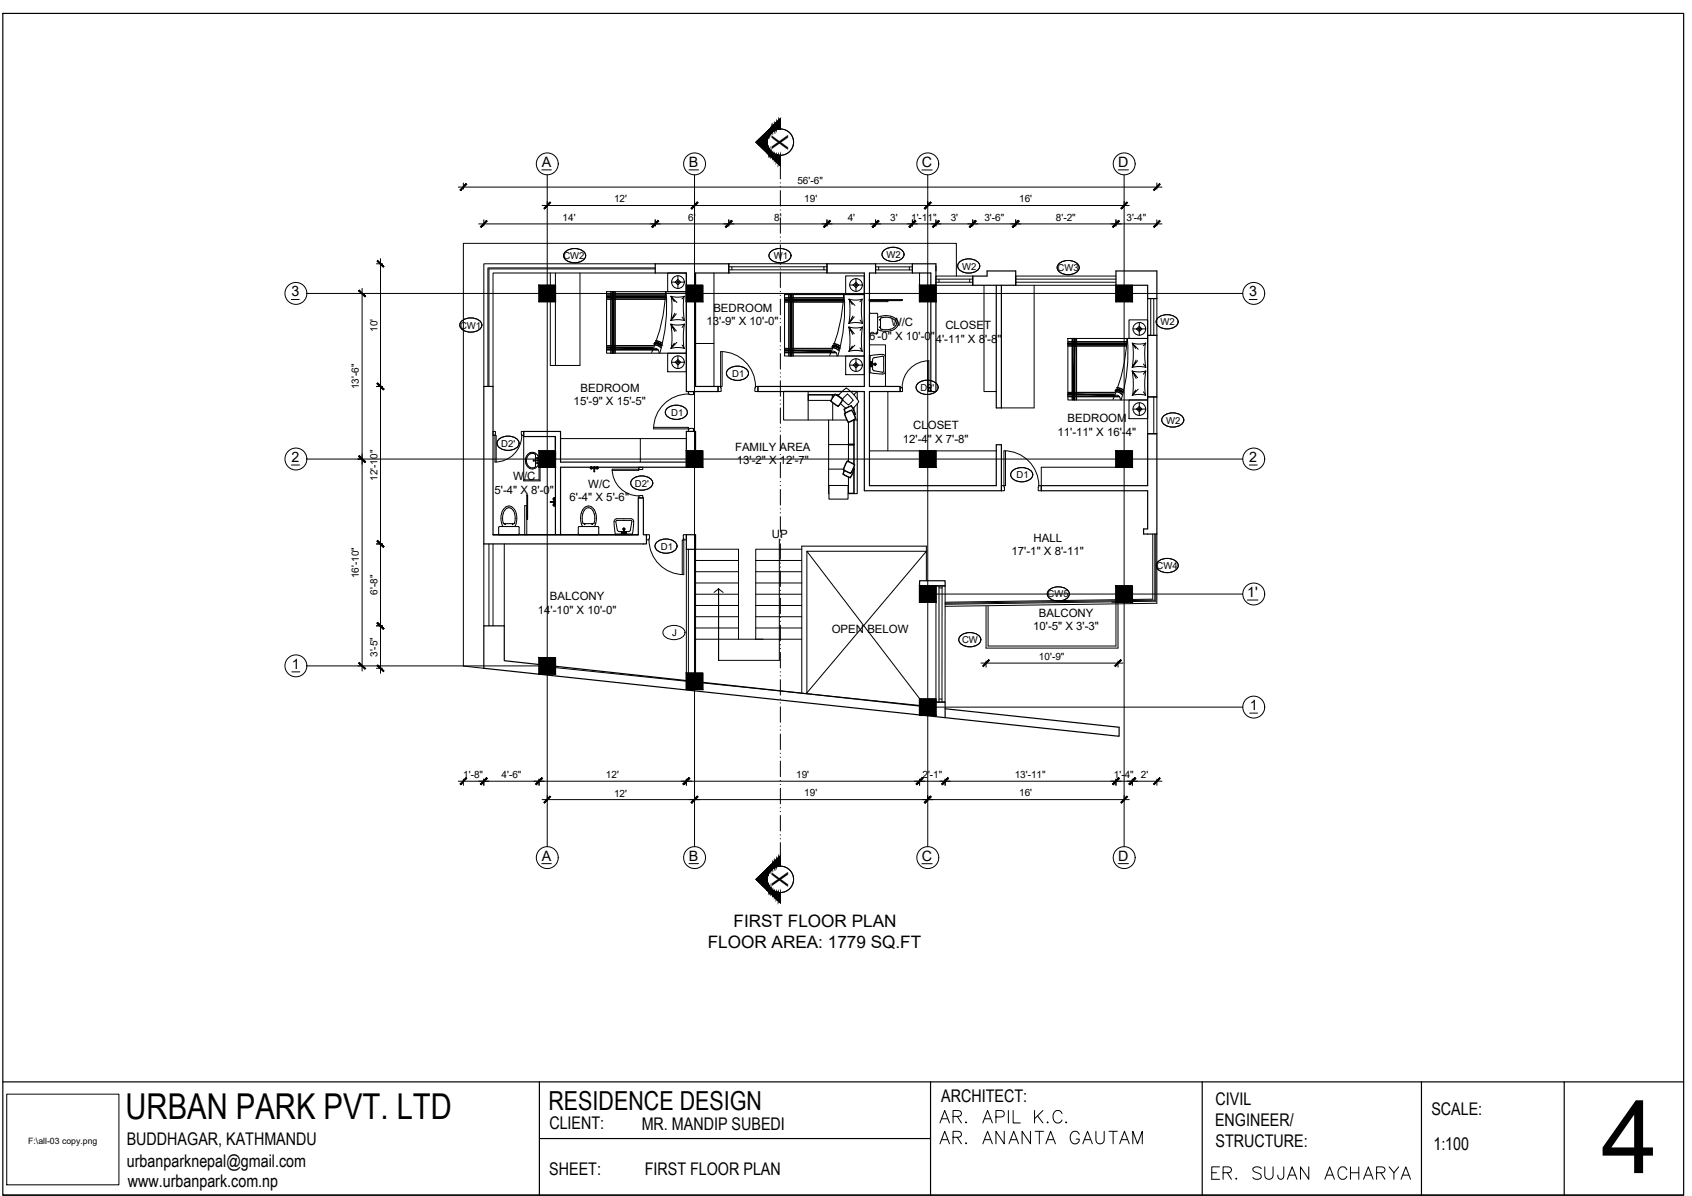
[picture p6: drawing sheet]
<svg xmlns="http://www.w3.org/2000/svg" width="420mm" height="297mm" viewBox="0 0 420 297" stroke-linecap="round" stroke-linejoin="round" font-family="sans-serif">
<!-- layer: mm_Wall -->
<g fill="none" stroke="#000" stroke-width=".3">
<path d="M172.7 70.9v-3.1h8.3v-2.3h-18.3v2.3h7.7v29.4h7.9v-1.2h-5.6v-21.1M205.4 65.5h12v2.3h-1.5v28.2h7.6v1.2h-7.6v23.4h31.5v-10.1h1.3v11.4h-34.1v-24.7h-26.4v-1.2h26.4v-28.2h-9.2zM226.6 65.5h5.8v31.7h-1.3v-29.4h-4.5zM231.1 70.9h1.3M241.6 68.6h3.5v-1.3h7.1v3.6h-10.6zM247.4 70.9v30.4h1.3v-30.4M277.1 70.9v-3.6h10.2v6.9h-2.3v-3.3h-3.8M285 83.3h2.3v15.3h-2.3zM137.9 114v-5.6v24.4M137.9 108.4h-7.9v-1.2h9.2v7.6h31.2M170.4 116h-31.2v16.8M170.4 112v-4.8h2.3v4.8"/>
<path d="M122.4 132.8h36.1h-36.1M122.4 132.8v-36.8h-2.3v39.1h40.4v-2.3h-.7v-9.1h-1.3v9.1M170.4 132.8h2.3v3.6h-2.3zM258.6 120.6h26.4v-12.9h2.3v24.9h-3.3v-1.2h1v-9.5h-26.4zM228.3 144.2h6.4v1.3h-6.4zM229.9 174.1v1.4M232.4 175.8l-107.2-11.7v-8.7h-5.1v10.6l157.8 16.9v-2.3l-43.2-4.6M232.4 174.4h2.3v3.8"/>
</g>
<!-- layer: interior -->
<g fill="none" stroke="#000" stroke-width=".25">
<path d="M172.7 136.4h10.7v22.4M172.7 139.2h10.7M187.7 139.2h11.4M199.1 136.4h-11.4v22.4M172.7 142h10.7M172.7 144.8h10.7M172.7 147.6h10.7M172.7 150.4h10.7M172.7 153.2h10.7M172.7 156h10.7M172.7 158.8h26.4M187.7 142h11.4"/>
<path d="M187.7 144.8h11.4M187.7 147.6h11.4M187.7 150.4h11.4M187.7 153.2h11.4M187.7 156h11.4"/>
</g>
<!-- layer: THIETBI -->
<g fill="none" stroke="#000" stroke-width=".25">
<path d="M215.9 78.1v4.7l1.8 .1M217.7 77.8h-1.5l-.3 .3M217.7 77.8l.3 .3M217.9 78.1v4.5M217.9 78.9a3.9 3.9 0 0 1 5 1 1.98 1.98 0 0 1-1.7 2.3M218.4 79.4l.3 .1zM218.7 79v2.7l1.3 .2 1.1-.1M218.9 78.9l-.2 .1M218.9 78.9l1.1-.1 1.1 .1M221.1 78.9a1.39 1.39 0 0 1 1.2 2.2l-1.2 .7M200.7 98h6.6M200.7 97.2v7.1"/>
<path d="M200.7 98.1h6.1v.6M200.7 99.4h5.6M200.8 98.1v1.3M206.4 99.5l1-1.5 1.1 .7 .7 .6-1.1 1.5M206.4 99.5v.1M206.4 99.6l1.7 1.2M206.7 98.1v.7M206.8 98v.7M206.9 98.5h.1M207.6 98h.8M209.1 97.2h-14.5v7.1h15.6M209.2 99.1l1.2-1.2 1.4 1.5-1.1 1.1-1.2-.9a4.7 4.7 0 0 0-2.1-1.7l-1.2 1.7 2 1.3"/>
<path d="M209.3 99.3l-1.1 1.6M210.1 96.4a7.9 7.9 0 0 1 3.1 3.4M210.1 96.4l-2 1.9M211.2 97.2h1.7v2M212 98l.1 .1M212.9 97.2l-.8 .8M213.2 99.8l-1.4 1.6M215.9 88.4l.6-.2a5.2 5.2 0 0 1 3.2 0l.2 .5v3.5l-.2 .5a7.2 7.2 0 0 1-3.8-.2zM216.1 88.4v4.2M216.3 90.2v.5M216.3 90.2v.1M216.3 90.6v.1"/>
<path d="M216.4 90.2l.7 .3-.6 .1M216.5 90.6l-.1 .1M216.5 90.3v-.4h-.3v1.2h.3v-.5M216.7 90.3v-1l.2-.4 2.5-.4v3.8l-.2 .2-2.3-.5-.2-.4v-1M217 90.5h.6M217.3 90.1v.7M217.9 81.8l.9 .4M218 82.6l-.3 .3M218.4 81.2l.3 .1zM218.8 82.1l1.2 .2 1.2-.2M133 115.9a1.51 1.51 0 0 1-1.8-.1 1.51 1.51 0 0 1-.5-1.6 1.42 1.42 0 0 1 .8-1.4 1.42 1.42 0 0 1 1.5 .1v3M133.4 112.9a2.37 2.37 0 0 1 0 3"/>
<path d="M133.4 112.9a1.69 1.69 0 0 0-2-.3 1.69 1.69 0 0 0-.9 1.8 1.69 1.69 0 0 0 .9 1.8 1.69 1.69 0 0 0 2-.3M146.7 116.3l.1 .1M146.7 116.2h.1M146.8 116l-.1 .1M146.8 116v.1M146.8 116.3v.1M146.9 116.1h.1M146.9 116.3v.1M146.9 116.2h.1M147 116.3l-.1 .1M147.5 116.4v.7M147.5 116.5a.31 .31 0 0 1-.2-.5 .31 .31 0 0 1 .5 0 .31 .31 0 0 1-.1 .5"/>
<path d="M147.5 116.4v-.4h.2v1.1M147.5 117.1h.2M148.1 116.3l.1 .1M148.1 116.2h.1M148.3 116.1l-.1 .1M148.3 116.3v.1M148.3 116v.1M148.4 116l.1 .1M148.4 116.2h.1M148.5 116.3l-.1 .1M205.8 104.3v18.3M205.8 116.5h3.6"/>
<path d="M206.8 100.1v4.2M208.7 100.2l1.3 1.2M209.4 117.7l1.6 .9M209.7 102.7l1.8-.9 1 2.2-1.9 .9zM209.7 116.9l-.3 .8M209.8 102.8l.9 2M210.4 114.5l-.1 .1M210.4 114.5l1.8 1-1 2.1-1.8-.9 .9-2.1M210.7 118.5v4.1h1.3M210.7 110.5h1.3M210.7 110.3h1.3M211.2 117.4l-.9-.3-.8-.5 .9-2 1.7 .9-.8 1.9"/>
<path d="M211.4 102l.5 .7 .5 1.2M211.4 101.9l-1.6 .9M211.4 100.8a2.83 2.83 0 0 1 .9 2.2l-.1 .1M211.4 100.9l-1.7 .7 .3 .9M211.4 100.9l.8 1.6 .1 .4-.1 .1M211.4 100.7l-1.8 .9 .3 1M211.9 104.4h.1M211.9 116.5l.1 .1-.2 .8-.7 1.2M212 116.4a3.1 3.1 0 0 1-.9 2.3l-1.8-.9 .3-1M212 104.3h.1M212 110.4h-1.3v4.2M212 110.4v4.9"/>
<path d="M212 104.3h.9M212.1 104.3v11M212.1 101.2v.7M212.1 104.3l-.1 6.1h-1.3v-5.5M212.1 116v.5M212.1 116.9v5.7M212.1 110.4h-6.3v.2M212.4 103.9l-1.7 .9M212.9 104.3v18.3h-2.3M212.9 100.3v4M123.8 131l.2 1.8h4.7M124.1 130.8h4.6"/>
<path d="M124.1 130.8l-.3 .2M124.9 130.8a3.8 3.8 0 0 1 1-5 2.26 2.26 0 0 1 2.4 2.6l-.1 1.2-.4 1.2M124.9 127.6l-.1 1.1 .2 1.4h2.7M125.3 126.8l-.4 .8M125.4 130.1l.1 .2zM126.9 126.2a1.1 1.1 0 0 0-1.6 .6M126.9 126.2l.5 .6 .4 .8M127.2 130.1l.1 .2zM127.8 127.6l.1 1.1-.1 1.1M127.8 129.8l-.1 .3M128.7 130.8l.2 .2M128.9 131v1.6"/>
<path d="M128.9 132.5l-.2 .3M136.6 124.6l1.1-.1 .1 .2-.1 .2-1-.1zM137.3 124.6a.31 .31 0 0 1 .5-.2 .31 .31 0 0 1 0 .5 .31 .31 0 0 1-.5-.1M137.5 123.9h.1M137.5 125.4h.1M137.5 124h.1M137.5 125.4l.1 .1M137.6 125.2l-.2 .2M137.6 123.7l-.2 .2M137.6 123.8v.1M137.6 125.3h.1M137.6 124v.1"/>
<path d="M137.6 125.5v.1M137.7 123.7l.1 .2M137.7 125.2l.1 .2M137.7 123.9h.1M137.7 124h.1M137.7 125.4h.1M137.8 124l-.1 .1M137.8 125.5l-.1 .1M143.6 131v1.5l.3 .3h4.7l.1-1.8M143.8 130.8h4.6M143.9 130.8l-.3 .2M144.7 127.6a1.39 1.39 0 0 1 2.2-1.2l.7 1.2"/>
<path d="M144.7 127.6l-.1 1.1 .2 1.4h2.7M144.7 126.6l-.4 .9-.1 1.2 .1 1.2 .4 .9M145.1 130.1l.1 .2zM145.4 125.9l-.7 .7M145.4 125.9l.7-.2 .8 .2M146.8 125.9l.7 .7M147 130.1l.1 .2zM147.5 126.6l.4 .9 .2 1.2-.2 1.2-.3 .9M147.6 127.6l.1 1.1-.2 1.4M148.4 130.8l.3 .2M152.5 129.5l.4 3.3 4.1-.1M152.8 132.6h4.2"/>
<path d="M153.3 131.6l.4 .4M153.7 132h1.1M154.6 131.4h.7M154.6 132.3l.3-.7 .3 .7M154.6 132.4h.6M154.7 132.3h.1M154.8 132.2h-.5v.3h1.2v-.3h-.4M154.9 131.1v.5M155 132h1.1M155.1 132.3h.1M156.5 131.6l-.4 .4M156.7 128.8l-3.7 .1-.4 .3-.1 .3"/>
<path d="M156.7 129.3h-3.7l.3 2.4M156.7 128.8l.5 .2a6.2 6.2 0 0 1-.2 3.7M156.7 129.3l.2 .2-.4 2.2M200.4 136.9h29.6l-29.6 35.2zM200.4 136.9l29.5 38.6M205.8 120.6h4.8v3.4h-4.8zM210.7 122.5h1.3M230 144.2v-8.6h-30.9v36.4"/>
<circle cx="216.4" cy="90.9" r=".18"/>
<circle cx="216.4" cy="90" r=".18"/>
<circle cx="217.3" cy="90.5" r=".22"/>
<circle cx="217.3" cy="90.5" r=".18"/>
<circle cx="132.6" cy="114.4" r=".16"/>
<circle cx="133.4" cy="115" r=".16"/>
<circle cx="133.4" cy="113.8" r=".16"/>
<circle cx="133.4" cy="114.4" r=".16"/>
<circle cx="146.6" cy="116.2" r=".05"/>
<circle cx="146.8" cy="116.2" r=".1"/>
<circle cx="146.8" cy="116.4" r=".05"/>
<circle cx="146.8" cy="116" r=".05"/>
<circle cx="146.8" cy="116.2" r=".29"/>
<circle cx="147" cy="116.2" r=".05"/>
<circle cx="147.6" cy="116.2" r=".1"/>
<circle cx="148.1" cy="116.2" r=".05"/>
<circle cx="148.3" cy="116.2" r=".1"/>
<circle cx="148.3" cy="116" r=".05"/>
<circle cx="148.3" cy="116.4" r=".05"/>
<circle cx="148.3" cy="116.2" r=".29"/>
<circle cx="148.5" cy="116.2" r=".05"/>
<circle cx="137.4" cy="125.4" r=".05"/>
<circle cx="137.4" cy="123.9" r=".05"/>
<circle cx="137.6" cy="125.2" r=".05"/>
<circle cx="137.6" cy="124.1" r=".05"/>
<circle cx="137.6" cy="123.7" r=".05"/>
<circle cx="137.6" cy="125.6" r=".05"/>
<circle cx="137.6" cy="125.4" r=".1"/>
<circle cx="137.6" cy="123.9" r=".1"/>
<circle cx="137.6" cy="124.7" r=".1"/>
<circle cx="137.6" cy="123.9" r=".29"/>
<circle cx="137.6" cy="125.4" r=".29"/>
<circle cx="137.8" cy="125.4" r=".05"/>
<circle cx="137.8" cy="123.9" r=".05"/>
<circle cx="154.5" cy="132.3" r=".18"/>
<circle cx="154.9" cy="131.4" r=".22"/>
<circle cx="154.9" cy="131.4" r=".18"/>
<circle cx="155.4" cy="132.3" r=".18"/>
</g>
<!-- layer: dimension -->
<g fill="none" stroke="#000" stroke-width=".25">
<path d="M113.8 46.5h174.7M115.1 45.5v1.5M118.9 55.6h169.6M120.1 54.6v1.5M134.6 51h145.8M135.9 50v1M162.7 54.6v1.5M172.5 50v1M181 54.6v1.5M205.4 54.6v1.5M217.4 54.6v1.5M226.6 54.6v1.5"/>
<path d="M230.4 50v1M232.4 54.6v1.5M241.6 54.6v1.5M252.2 54.6v1.5M277.1 54.6v1.5M279.1 50v1M287.3 45.5v1.5M287.3 54.6v1.5M88.9 72.9h1M89.9 71.6v95.1M93.5 65.5h1.5M94.5 64.2v103"/>
<path d="M136.7 67.8v23h1.2M137.9 67.8v23M144 67.8v23h-6.1M177.3 67.8v28.2M215.8 74.4h8.2v.3h-8.2zM215.9 74.7h4.6v.2h-4.6M228.3 67.8v3.1M237.5 68.6v-8.2h-122.4v105l5 .6M244.3 70.9v26.3h3.1M256.8 70.9v30.4h-8.1M93.5 96h1.5M172.7 85.3h4.6"/>
<path d="M215.9 85.6h4v10.4M220.5 97.2v14.8M88.9 114h1M130 108.4v10.8h3.9v-3.2M134.1 116v3.4h-4.1v-.2M139.2 108.9h31.2M159 108.9v5.9M172.5 112h2M215.9 112h31.5M281.2 116h-22.6v4.6M93.5 135.1h1.5M130.3 132.8v-7.2h.5v7.2"/>
<path d="M130.8 122.9h.2v6.1h-.2zM193.5 133.9v30.1h-15.1M93.5 155.4h1.5M177.3 147.1l1.1-.9v17.8v-17.8l1.2 .9M88.9 165.4h1M93.5 166h1.5M243.6 164.7h35.3M244.9 164.2v1.5M277.6 164.2v1.5M113.8 194h174.7M115.1 193.5v1.5M120.1 193.5v1.5"/>
<path d="M133.9 193.5v1.5M134.6 198.6h145.8M135.9 197.6v1M170.4 193.5v1.5M172.5 197.6v1M228.3 193.5v1.5M230.4 197.6v1M234.7 193.5v1.5M277.1 193.5v1.5M279.1 197.6v1M281.2 193.5v1.5M287.3 193.5v1.5"/>
<path d="M233.4 278.9l1.2-3.1 1.2 3.1M233.8 277.9h1.5M236.7 277.3l1.7-.2a.7 .7 0 0 0 0-1.1l-1.7-.2v3.1M237.7 277.3l1 1.6M239.9 278.6l-.1 .2 .1 .1 .2-.1M244.1 278.9l1.1-3.1 1.2 3.1M244.5 277.9h1.5M247.3 277.4h1.3a.8 .8 0 0 0 .8-.8 .8 .8 0 0 0-.8-.8h-1.3v3.1M250.4 275.8v3.1M251.6 275.8v3.1h1.8M256.9 275.8v3.1M257.6 277.1l1.4 1.8"/>
<path d="M259 275.8l-2.1 2.1M260.2 278.6l-.2 .2 .2 .1 .1-.1M263.7 276.5a1.14 1.14 0 0 0-1.3-.7 1.14 1.14 0 0 0-.9 1.2 1.36 1.36 0 0 0 .3 1.5 1.36 1.36 0 0 0 1.5 .3l.4-.6M264.8 278.6l-.2 .2 .2 .1 .1-.1M233.4 284.1l1.2-3.1 1.2 3.1M233.8 283h1.5M236.7 282.5l1.7-.2a.72 .72 0 0 0 0-1.2l-1.7-.1v3.1M237.7 282.5l1 1.6M239.9 283.8l-.1 .1 .1 .2 .2-.2M244.1 284.1l1.1-3.1 1.2 3.1M244.5 283h1.5M249.4 281v3.1l-2.1-3.1v3.1"/>
<path d="M250.5 284.1l1.2-3.1 1.2 3.1M251 283h1.5M255.9 281v3.1l-2.1-3.1v3.1M257 281h2.1M258.1 281v3.1M259.7 284.1l1.2-3.1 1.2 3.1M260.2 283h1.4M268 281.7a1.14 1.14 0 0 0-1.3-.7 1.14 1.14 0 0 0-.9 1.2 1.36 1.36 0 0 0 .3 1.4 1.36 1.36 0 0 0 1.4 .3l.5-.6v-.4h-.7M268.9 284.1l1.2-3.1 1.2 3.1M269.3 283h1.5M272.1 281v2.2a1.04 1.04 0 0 0 1.1 .9 1.04 1.04 0 0 0 1-.9v-2.2M275.4 281h2.1"/>
<path d="M276.4 281v3.1M278 284.1l1.2-3.1 1.2 3.1M278.5 283h1.5M281.3 284.1v-3.1l1.2 3.1 1.2-3.1v3.1"/>
</g>
<!-- layer: WIN -->
<g fill="none" stroke="#000" stroke-width=".25">
<path d="M181 65.5h24.4v2.3h-24.4zM181 67h24.4M181 66.3h24.4M181.7 66.3v.7M204.6 66.3v.7M217.4 65.5h9.2v2.3h-9.2zM217.4 66.3h9.2M217.4 67h9.2M218.2 66.3v.7M225.8 66.3v.7M232.4 68.6h9.2v2.3h-9.2zM232.4 69.3h9.2"/>
<path d="M232.4 70.1h9.2M233.2 69.3v.8M240.8 69.3v.8M252.2 69.3h24.9M252.2 70.1h24.9M252.2 68.6h24.9M252.2 70.9h24.9M285 74.2h2.3v9.1h-2.3zM285.7 74.2v9.1M286.5 74.2v9.1M170.9 97.2h1.3v.7l-.1 .1-1.2-.1zM171 97.9a8.6 8.6 0 0 0-8.7 8.6h8.6"/>
<path d="M178.3 96h.6l.2 .4-.2 .8h-.6zM178.9 87.3v8.7M179 87.3a8.6 8.6 0 0 1 8.6 8.7M179.3 87.3v8.7h-.4M187.6 96h.6v1.2l-.7-.1zM223.5 96.3h.5v.9h-.5zM230.4 89.6v6.7h.3M230.7 96.3h.4v.9l-.6-.1zM230.7 89.6v6.7M230.7 89.6a6.6 6.6 0 0 0-6.7 6.6M285 98.6h2.3v9.1h-2.3zM286.5 98.6v9.1"/>
<path d="M122.4 107.2h.6l-.1 .9h-.5zM122.9 108.1h.3v6.7M122.9 108.1v6.7M129.5 107.2h.5v.9h-.4zM129.6 108.1a6.6 6.6 0 0 1-6.7 6.7M152 116.5h6.6M152 116.5a6.6 6.6 0 0 0 6.7 6.7M158.6 116h1v.5h-1zM158.6 116.5v.3h-6.6M162.3 106.1h8.6v.4M170.9 106.5l1.2-.1 .1 .8h-1.3zM249.3 112v8.6"/>
<path d="M249.3 112a8.6 8.6 0 0 1 8.7 8.6M249.7 112v8.6h-.4M121.4 135.1v20.3M122.4 135.1v20.3M158.6 123.2l.9-.1 .1 .6h-1zM160.5 132.8l.8 .1-.1 1.2h-.7zM161.2 134.1a8.6 8.6 0 0 0 8.6 8.6v-8.6M169.7 132.9l.7-.1v1.3h-.6zM169.8 134.1h-.4v8.6M170.4 136.4v30.8M170.9 136.4v30.8M248.7 120.6h.6l.1 .4-.1 .9h-.6z"/>
<path d="M257.9 120.6h.7v1.3l-.8-.1zM286.3 132.6v16.2l-51.6 .8M286.8 132.6v16.5l-52.1 .7M287 132.6v16.7l-52.3 .8M287.3 132.6v17.2l-52.6 .8M232.4 145.5h2.3v28.9h-2.3zM233.2 145.5v28.9M233.2 146h.7M233.9 145.5v28.9M276.1 149.6h1v10.9h-31.7v-9.9M277.6 149.1v11.9h-32.7v-10.4M233.2 173.6h.7"/>
</g>
<!-- layer: FUR -->
<g fill="none" stroke="#000" stroke-width=".25">
<path d="M150.6 72.4h19.8v15.3h-19.8zM150.6 74.3h14.6M150.6 73.2h14.6M150.6 74.2h14.6M150.6 73.3h14.6M150.6 73.8h14.6M151.7 72.4v15.3M151.8 72.4v15.3M152.2 72.4v15.3M152.7 72.4v15.3M152.8 72.4v15.3M165.3 72.4a41.7 41.7 0 0 1-3.5 15.2"/>
<path d="M165.4 72.4a41.7 41.7 0 0 1-1.5 15.3M165.8 67.8h4.6v4.6h-4.6zM166.6 73.6l1.7 .2 1.7-.2-.7 .7M166.7 73.6a20.6 20.6 0 0 1-.1 6l1.7-.2 1.7 .2M166.8 70.1h1.3M167.4 74.9l-.8-1.3 1.5 1.5M167.6 77.8l-1 1.8 1.3-1.6M168.3 69.4l.7 .7-.7 .6-.6-.6zM168.3 68.5v1.3M168.3 70.3v1.3M168.6 70.1h1.3M169.4 78.8l.5 .8"/>
<path d="M169.8 73.6a20.4 20.4 0 0 0 .2 6M194.8 73.2h19.8v15.2h-19.8zM194.8 75h14.6M194.8 73.9h14.6M194.8 74.9h14.6M194.8 74h14.6M194.8 74.5h14.6M195.9 73.2v15.2M196 73.2v15.2M196.4 73.2v15.2M196.9 73.2v15.2M197 73.2v15.2"/>
<path d="M209.5 73.1a41.7 41.7 0 0 1-3.5 15.2M209.6 73.1a41.7 41.7 0 0 1-1.5 15.3M210 68.5h4.6v4.7h-4.6zM210.8 74.3l1.7 .2 1.7-.2M210.9 74.3a20.6 20.6 0 0 1-.1 6l1.7-.2 1.7 .2a20.6 20.6 0 0 1-.1-6M211 70.8h1.3M211.6 75.6l-.8-1.3 1.5 1.5M211.8 78.5l-1 1.9 1.3-1.7M211.9 70.8l.7-.7 .6 .7-.6 .6zM212.6 69.2v1.4M212.6 71v1.4M212.8 70.8h1.3"/>
<path d="M213.6 79.5l.5 .8M214.1 74.3l-.6 .7M280.4 79.4h4.6v4.7h-4.6zM150.6 86.4h11.5M150.6 86.8h12.7M150.6 86.9h12.8M150.6 85.8h11.7M150.6 85.9h11.7M161.8 86.9a1.01 1.01 0 0 1 1.2-.3 1.01 1.01 0 0 1 .6 1.1M162.3 85.7l1.1 .2 .6 .5M162.4 85.6l1.1 .2 .6 .4M162.6 85.1l.7 .1 .9 .5"/>
<path d="M162.7 84.7l.9 .2 .7 .4M162.8 84.6l1.6 .6M165.8 87.7h4.6v4.6h-4.6zM166.6 86.5l1.7-.2 1.7 .2M166.8 90h1.3M167.9 82.2l-1.3-1.7 1 1.8M168.1 85l-1.5 1.6 .8-1.4M168.3 89.3l.7 .7-.7 .6-.6-.6zM168.3 88.4v1.4M168.3 90.2v1.3M168.6 90h1.3M169.4 85.7l.5 .8"/>
<path d="M169.9 80.5l-.5 .8M170 80.5a20.4 20.4 0 0 0-.2 6M170 80.5l-1.7 .2-1.7-.2a20.6 20.6 0 0 1 .1 6M194.8 87.1h11.5M194.8 87.5h12.8M194.8 87.6h12.8M194.8 86.5h11.7M194.8 86.6h11.7M206 87.6a1.01 1.01 0 0 1 1.2-.3 1.01 1.01 0 0 1 .6 1.1M206.5 86.5l1.1 .1 .6 .5M206.6 86.3l1.1 .2 .6 .5M206.8 85.9h.7l.9 .6"/>
<path d="M206.9 85.4l.9 .2 .7 .4M207 85.3l1.6 .6M210 88.4h4.6v4.7h-4.6zM210.8 87.3l1.7-.3 1.7 .3M211 90.7h1.3M211.9 90.7l.7-.7 .6 .7-.6 .7zM212.1 82.9l-1.3-1.7 1 1.9M212.3 85.7l-1.5 1.6 .8-1.3M212.6 89.1v1.4M212.6 90.9v1.4M212.8 90.7h1.3M213.6 86.4l.5 .8"/>
<path d="M214.1 87.2a20.6 20.6 0 0 1 .1-6l-1.7 .3-1.7-.3a20.6 20.6 0 0 1 .1 6M214.1 81.2l-.5 .8M265.2 84.1h19.8v15.2h-19.8zM265.2 98h11.4M265.2 98.5h12.7M265.2 98.6h12.8M265.2 97.4h11.6M265.2 97.5h11.6M265.2 86h14.6M265.2 84.8h14.6M265.2 85.9h14.6M265.2 85h14.6"/>
<path d="M265.2 85.4h14.6M266.2 84.1v15.2M266.3 84.1v15.2M266.8 84.1v15.2M267.2 84.1v15.2M267.3 84.1v15.2M276.4 98.5a1.01 1.01 0 0 1 1.2-.3 1.01 1.01 0 0 1 .6 1.1M276.9 97.4l1.1 .1 .6 .5M276.9 97.2l1.1 .2 .6 .5M277.1 96.8l.7 .1 1 .5M277.3 96.3l.8 .2 .8 .4M277.3 96.2l1.6 .6"/>
<path d="M279.8 84.1a41.7 41.7 0 0 1-3.4 15.1M279.9 84.1a41.7 41.7 0 0 1-1.5 15.2M280.4 99.3h4.6v4.7h-4.6zM281.2 85.2l1.6 .3 1.7-.3-.6 .7M281.3 85.2a20.6 20.6 0 0 1-.1 6.1l1.6-.3 1.7 .3a20.6 20.6 0 0 1-.1-6.1M281.3 81.7h1.4M282 86.5l-.8-1.3 1.4 1.5M282.1 89.4l-.9 1.9 1.3-1.7M282.2 81.7l.7-.7 .7 .7-.7 .7zM282.5 93.8l-1.3-1.7 .9 1.9M282.6 96.7l-1.4 1.5 .8-1.3M282.9 80.1v1.4"/>
<path d="M282.9 81.9v1.4M283.1 81.7h1.4M283.9 97.3l.6 .9-1.7-.3-1.6 .3M283.9 90.4l.6 .8M284.5 92.1l-.6 .8M284.5 92.1l-1.7 .3-1.6-.3a20.5 20.5 0 0 1 .1 6M284.5 92.1a20.4 20.4 0 0 0-.1 6M281.3 101.6h1.4M282.2 101.6l.7-.7 .7 .7-.7 .7zM282.9 100v1.4M282.9 101.8v1.4M283.1 101.6h1.4"/>
<circle cx="168.3" cy="70.1" r="1.58"/>
<circle cx="168.3" cy="70.1" r=".22"/>
<circle cx="212.6" cy="70.8" r="1.58"/>
<circle cx="212.6" cy="70.8" r=".22"/>
<circle cx="168.3" cy="90" r="1.58"/>
<circle cx="168.3" cy="90" r=".22"/>
<circle cx="212.6" cy="90.7" r="1.58"/>
<circle cx="212.6" cy="90.7" r=".22"/>
<circle cx="282.9" cy="81.7" r="1.58"/>
<circle cx="282.9" cy="81.7" r=".22"/>
<circle cx="282.9" cy="101.6" r="1.58"/>
<circle cx="282.9" cy="101.6" r=".22"/>
</g>
<g fill="#000" stroke="#000" stroke-width=".25">
<path d="M152.1 72.4h.2l-.2 15.3zM152.3 72.4l-.2 15.3h.2z"/>
<path d="M150.6 73.7h14.6v.2zM150.6 73.7v.2h14.6z"/>
<path d="M196.3 73.2h.2l-.2 15.2zM196.5 73.2l-.2 15.2h.2z"/>
<path d="M194.8 74.4h14.6v.2zM194.8 74.4v.2h14.6z"/>
<path d="M150.6 86.3h11.5v.2zM150.6 86.3v.2h11.5z"/>
<path d="M162.6 85.1v.2l.4-.2zM162.6 85.3l.4-.2v.2zM163 85.1v.2l.5-.1zM163 85.3l.5-.1-.1 .2zM163.5 85.2l-.1 .2h.5zM163.4 85.4h.5l-.1 .2zM163.9 85.4l-.1 .2 .5 .1zM163.8 85.6l.5 .1-.2 .1z"/>
<path d="M194.8 87h11.5v.2zM194.8 87v.2h11.5z"/>
<path d="M206.8 85.8v.2l.4-.2zM206.8 86l.4-.2v.2zM207.2 85.8v.2l.5-.1zM207.2 86l.5-.1-.1 .2zM207.7 85.9l-.1 .2h.5zM207.6 86.1h.5l-.1 .2zM208.1 86.1l-.1 .2 .5 .1zM208 86.3l.5 .1-.2 .2z"/>
<path d="M266.7 84.1h.2l-.2 15.2zM266.9 84.1l-.2 15.2h.2z"/>
<path d="M265.2 97.9h11.4v.2zM265.2 97.9v.2h11.4z"/>
<path d="M277.1 96.7v.2l.5-.2zM277.1 96.9l.5-.2-.1 .2zM277.6 96.7l-.1 .2 .5-.1zM277.5 96.9l.5-.1v.3zM278 96.8v.3l.4-.1zM278 97.1l.4-.1-.1 .2zM278.4 97l-.1 .2 .5 .1zM278.3 97.2l.5 .1-.1 .2z"/>
<path d="M265.2 85.3h14.6v.2zM265.2 85.3v.2h14.6z"/>
</g>
<!-- layer: HATCH -->
<path d="M162.7 65.5h-42.6v30.5M162.7 66.5h-41.5v29.5M162.7 67.8h-40.3v28.2M162.7 66.8h-41.3v29.2" fill="none" stroke="#000" stroke-width=".25"/>
<!-- layer: Wall Medium -->
<path d="M120.1 135.1v20.3M125.2 135.1v20.3M172.7 136.4v30.8" fill="none" stroke="#000" stroke-width=".25"/>
<!-- layer: TEXT -->
<g fill="none" stroke="#000" stroke-width=".25">
<path d="M114.5 79.8a3.5 3.5 0 0 1 5.1 .5 1.83 1.83 0 0 1-2 2.1 2.81 2.81 0 0 1-3.4-1.7zM140.3 62.6a3.5 3.5 0 0 1 5 .4 1.83 1.83 0 0 1-1.9 2.2 2.81 2.81 0 0 1-3.4-1.7zM191.3 62.6a3.5 3.5 0 0 1 5 .4 1.83 1.83 0 0 1-1.9 2.2 2.81 2.81 0 0 1-3.5-1.7zM219.4 62.3a3.5 3.5 0 0 1 5 .4 1.83 1.83 0 0 1-1.9 2.2 2.81 2.81 0 0 1-3.5-1.7zM238.2 65.2a3.5 3.5 0 0 1 5 .4 1.83 1.83 0 0 1-1.9 2.2 2.81 2.81 0 0 1-3.5-1.7zM262.9 65.6a3.5 3.5 0 0 1 5 .4 1.83 1.83 0 0 1-1.9 2.2 2.81 2.81 0 0 1-3.5-1.7zM287.5 79a3.5 3.5 0 0 1 5 .5 1.83 1.83 0 0 1-1.9 2.1 2.81 2.81 0 0 1-3.5-1.7zM180.8 91.8a3.5 3.5 0 0 1 5 .4 1.83 1.83 0 0 1-1.9 2.2 2.81 2.81 0 0 1-3.5-1.7zM227.9 95.3a3.5 3.5 0 0 1 5 .4 1.83 1.83 0 0 1-2 2.2 2.81 2.81 0 0 1-3.4-1.7zM123.8 109.2a3.5 3.5 0 0 1 5 .4 1.83 1.83 0 0 1-1.9 2.2 2.81 2.81 0 0 1-3.5-1.7zM157 119.1a3.5 3.5 0 0 1 5 .4 1.83 1.83 0 0 1-1.9 2.2 2.81 2.81 0 0 1-3.5-1.7zM165.6 101.5a3.5 3.5 0 0 1 5 .4 1.83 1.83 0 0 1-1.9 2.2 2.81 2.81 0 0 1-3.5-1.7z"/>
<path d="M251.3 117a3.5 3.5 0 0 1 5.1 .4 1.83 1.83 0 0 1-2 2.2 2.81 2.81 0 0 1-3.4-1.7zM288.9 103.4a3.5 3.5 0 0 1 5 .4 1.83 1.83 0 0 1-1.9 2.2 2.81 2.81 0 0 1-3.5-1.7zM163 134.7a3.5 3.5 0 0 1 5 .5 1.83 1.83 0 0 1-1.9 2.1 2.81 2.81 0 0 1-3.5-1.7zM287.5 139.6a3.5 3.5 0 0 1 5 .4 1.83 1.83 0 0 1-1.9 2.2 2.81 2.81 0 0 1-3.5-1.7zM165 156.2a3.5 3.5 0 0 1 5 .4 1.83 1.83 0 0 1-1.9 2.2 2.81 2.81 0 0 1-3.5-1.7zM238.5 158a3.5 3.5 0 0 1 5 .4 1.83 1.83 0 0 1-1.9 2.2 2.81 2.81 0 0 1-3.5-1.7zM260.4 146.6a3.5 3.5 0 0 1 5 .4 1.83 1.83 0 0 1-1.9 2.2 2.81 2.81 0 0 1-3.4-1.7z"/>
</g>
<!-- layer: Hatch_.05 -->
<g fill="#000" stroke="#000" stroke-width=".25">
<path d="M187.7 35.3l2.8-2.7v5.4zM187.7 218.4l2.8-2.7v5.4z"/>
<path d="M190.5 32.6v2.7zM190.5 32.6v2.7z"/>
<path d="M190.5 35.3v2.7zM190.5 35.8v2.2z"/>
<path d="M190.5 32.6v2.7zM190.5 32.6v2.7z"/>
<path d="M190.5 35.3v2.7zM190.5 35.8v2.2z"/>
<path d="M190.5 32.6v2.2l.2-2.3zM190.7 32.5l-.2 2.3z"/>
<path d="M190.5 35.8v2.2l.2-1.7zM190.7 36.3v1.8l-.2-.1z"/>
<path d="M190.5 32.6v2.2l.2-2.3zM190.7 32.5l-.2 2.3z"/>
<path d="M190.5 35.8v2.2l.2-1.7zM190.7 36.3v1.8l-.2-.1z"/>
<path d="M190.9 32.3l-.2 .2v1.8zM190.9 32.3v1.5l-.2 .5z"/>
<path d="M190.7 36.3v1.8l.2-1.3zM190.9 36.8v1.5l-.2-.2z"/>
<path d="M190.9 32.3l-.2 .2v1.8zM190.9 32.3v1.5l-.2 .5z"/>
<path d="M190.7 36.3v1.8l.2-1.3zM190.9 36.8v1.5l-.2-.2z"/>
<path d="M190.9 32.3v1.5l.2-1.7zM191.1 32.1v1.3l-.2 .4z"/>
<path d="M190.9 36.8v1.5l.2-1.1zM191.1 37.2v1.4l-.2-.3z"/>
<path d="M190.9 32.3v1.5l.2-1.7zM191.1 32.1v1.3l-.2 .4z"/>
<path d="M190.9 36.8v1.5l.2-1.1zM191.1 37.2v1.4l-.2-.3z"/>
<path d="M191.1 32.1v1.3l.4-1.7zM191.5 31.7v1.3l-.4 .4z"/>
<path d="M191.1 37.2v1.4l.4-1zM191.5 37.6v1.3l-.4-.3z"/>
<path d="M191.1 32.1v1.3l.4-1.7zM191.5 31.7v1.3l-.4 .4z"/>
<path d="M191.1 37.2v1.4l.4-1zM191.5 37.6v1.3l-.4-.3z"/>
<path d="M191.9 31.4l-.4 .3v1.3zM191.9 31.4v1.3l-.4 .3z"/>
<path d="M191.5 37.6v1.3l.4-.9zM191.9 38v1.3l-.4-.4z"/>
<path d="M191.9 31.4l-.4 .3v1.3zM191.9 31.4v1.3l-.4 .3z"/>
<path d="M191.5 37.6v1.3l.4-.9zM191.9 38v1.3l-.4-.4z"/>
<path d="M191.9 31.4v1.3l.4-1.8zM192.3 30.9v1.5l-.4 .3z"/>
<path d="M191.9 38v1.3l.4-1.1zM192.3 38.2v1.5l-.4-.4z"/>
<path d="M191.9 31.4v1.3l.4-1.8zM192.3 30.9v1.5l-.4 .3z"/>
<path d="M191.9 38v1.3l.4-1.1zM192.3 38.2v1.5l-.4-.4z"/>
<path d="M192.3 30.9v1.5l.5-1.9zM192.8 30.5v1.7l-.5 .2z"/>
<path d="M192.3 38.2v1.5l.5-1.3zM192.8 38.4v1.8l-.5-.5z"/>
<path d="M192.3 30.9v1.5l.5-1.9zM192.8 30.5v1.7l-.5 .2z"/>
<path d="M192.3 38.2v1.5l.5-1.3zM192.8 38.4v1.8l-.5-.5z"/>
<path d="M192.8 30.5v1.7l.5-2.2zM193.3 30v2.1l-.5 .1z"/>
<path d="M192.8 38.4v1.8l.5-1.6zM193.3 38.6v2l-.5-.4z"/>
<path d="M192.8 30.5v1.7l.5-2.2zM193.3 30v2.1l-.5 .1z"/>
<path d="M192.8 38.4v1.8l.5-1.6zM193.3 38.6v2l-.5-.4z"/>
<path d="M193.3 30v2.1l.5-2.6zM193.8 29.5v2.5l-.5 .1z"/>
<path d="M193.3 38.6v2l.5-2zM193.8 38.6v2.5l-.5-.5z"/>
<path d="M193.3 30v2.1l.5-2.6zM193.8 29.5v2.5l-.5 .1z"/>
<path d="M193.3 38.6v2l.5-2zM193.8 38.6v2.5l-.5-.5z"/>
<path d="M190.5 215.7v2.7zM190.5 215.7v2.7z"/>
<path d="M190.5 218.4v2.7zM190.5 218.9v2.2z"/>
<path d="M190.5 215.7v2.7zM190.5 215.7v2.7z"/>
<path d="M190.5 218.4v2.7zM190.5 218.9v2.2z"/>
<path d="M190.5 215.7v2.2l.2-2.3zM190.7 215.6l-.2 2.3z"/>
<path d="M190.5 218.9v2.2l.2-1.7zM190.7 219.4v1.8l-.2-.1z"/>
<path d="M190.5 215.7v2.2l.2-2.3zM190.7 215.6l-.2 2.3z"/>
<path d="M190.5 218.9v2.2l.2-1.7zM190.7 219.4v1.8l-.2-.1z"/>
<path d="M190.7 215.6v1.8l.2-2zM190.9 215.4v1.5l-.2 .5z"/>
<path d="M190.7 219.4v1.8l.2-1.3zM190.9 219.9v1.5l-.2-.2z"/>
<path d="M190.7 215.6v1.8l.2-2zM190.9 215.4v1.5l-.2 .5z"/>
<path d="M190.7 219.4v1.8l.2-1.3zM190.9 219.9v1.5l-.2-.2z"/>
<path d="M190.9 215.4v1.5l.2-1.8zM191.1 215.1v1.4l-.2 .4z"/>
<path d="M190.9 219.9v1.5l.2-1.1zM191.1 220.3v1.4l-.2-.3z"/>
<path d="M190.9 215.4v1.5l.2-1.8zM191.1 215.1v1.4l-.2 .4z"/>
<path d="M190.9 219.9v1.5l.2-1.1zM191.1 220.3v1.4l-.2-.3z"/>
<path d="M191.1 215.1v1.4l.4-1.7zM191.5 214.8v1.3l-.4 .4z"/>
<path d="M191.1 215.1v1.4l.4-1.7zM191.5 214.8v1.3l-.4 .4z"/>
<path d="M191.5 214.8v1.3l.4-1.7zM191.9 214.4v1.3l-.4 .4z"/>
<path d="M191.5 214.8v1.3l.4-1.7zM191.9 214.4v1.3l-.4 .4z"/>
<path d="M191.9 214.4v1.3l.4-1.7zM192.3 214v1.5l-.4 .2z"/>
<path d="M191.9 214.4v1.3l.4-1.7zM192.3 214v1.5l-.4 .2z"/>
<path d="M192.3 214v1.5l.5-1.9zM192.8 213.6v1.7l-.5 .2z"/>
<path d="M192.3 214v1.5l.5-1.9zM192.8 213.6v1.7l-.5 .2z"/>
<path d="M192.8 213.6v1.7l.5-2.2zM193.3 213.1v2.1l-.5 .1z"/>
<path d="M192.8 213.6v1.7l.5-2.2zM193.3 213.1v2.1l-.5 .1z"/>
<path d="M193.3 213.1v2.1l.5-2.6zM193.8 212.6v2.5l-.5 .1z"/>
<path d="M193.3 213.1v2.1l.5-2.6zM193.8 212.6v2.5l-.5 .1z"/>
<path d="M191.1 220.3v1.4l.4-1zM191.5 220.7v1.3l-.4-.3z"/>
<path d="M191.1 220.3v1.4l.4-1zM191.5 220.7v1.3l-.4-.3z"/>
<path d="M191.5 220.7v1.3l.4-.9zM191.9 221.1v1.3l-.4-.4z"/>
<path d="M191.5 220.7v1.3l.4-.9zM191.9 221.1v1.3l-.4-.4z"/>
<path d="M191.9 221.1v1.3l.4-1.1zM192.3 221.3v1.5l-.4-.4z"/>
<path d="M191.9 221.1v1.3l.4-1.1zM192.3 221.3v1.5l-.4-.4z"/>
<path d="M192.3 221.3v1.5l.5-1.3zM192.8 221.5v1.8l-.5-.5z"/>
<path d="M192.3 221.3v1.5l.5-1.3zM192.8 221.5v1.8l-.5-.5z"/>
<path d="M192.8 221.5v1.8l.5-1.7zM193.3 221.6v2.1l-.5-.4z"/>
<path d="M192.8 221.5v1.8l.5-1.7zM193.3 221.6v2.1l-.5-.4z"/>
<path d="M193.3 221.6v2.1l.5-2zM193.8 221.7v2.5l-.5-.5z"/>
<path d="M193.3 221.6v2.1l.5-2zM193.8 221.7v2.5l-.5-.5z"/>
</g>
<!-- layer: Hatch_.09 -->
<g fill="none" stroke="#000" stroke-width=".25">
<path d="M193.8 32v-2.5l-6.1 5.8 6.1 5.8v-2.5M193.8 215.1v-2.5l-6.1 5.8 6.1 5.8v-2.5"/>
<circle cx="193.8" cy="35.3" r="3.3"/>
<circle cx="193.8" cy="218.4" r="3.3"/>
</g>
<!-- layer: Dimension_.09 -->
<path d="M193.8 29.5v2.5M193.8 38.6v2M193.8 212.6v2.5M193.8 221.7v2" fill="none" stroke="#000" stroke-width=".25"/>
<!-- layer: Hidden line_.13 -->
<g fill="none" stroke="#000" stroke-width=".25">
<path d="M193.8 41.1v3.3M193.8 47.3v3.9M193.8 54.1v3.8M193.8 60.8v3.9M193.8 67.6v3.8M193.8 74.3v3.9M193.8 81.1v3.8M193.8 87.8v3.9M193.8 94.6v3.8M193.8 101.3v3.9M193.8 108.1v3.8M193.8 114.8v3.9"/>
<path d="M193.8 121.6v3.8M193.8 128.3v3.9M193.8 135.1v3.8M193.8 141.8v3.9M193.8 148.6v3.8M193.8 155.3v3.9M193.8 162v3.9M193.8 168.8v3.8M193.8 175.5v3.9M193.8 182.3v3.8M193.8 189v3.9M193.8 195.8v3.8"/>
<path d="M193.8 202.5v3.9M193.8 209.3v3.3"/>
</g>
<g fill="#000" stroke="#000" stroke-width=".25">
<circle cx="193.8" cy="52.2" r=".04"/>
<circle cx="193.8" cy="45.4" r=".04"/>
<circle cx="193.8" cy="65.6" r=".04"/>
<circle cx="193.8" cy="139.9" r=".04"/>
<circle cx="193.8" cy="133.1" r=".04"/>
<circle cx="193.8" cy="153.4" r=".04"/>
<circle cx="193.8" cy="147.6" r=".04"/>
<circle cx="193.8" cy="146.6" r=".04"/>
<circle cx="193.8" cy="173.6" r=".04"/>
<circle cx="193.8" cy="187.1" r=".04"/>
<circle cx="193.8" cy="193.8" r=".04"/>
<circle cx="193.8" cy="188.1" r=".04"/>
<circle cx="193.8" cy="201.6" r=".04"/>
<circle cx="193.8" cy="200.6" r=".04"/>
</g>
<!-- layer: column -->
<g fill="#000" stroke="#000" stroke-width=".25">
<path d="M133.9 70.9v4h4zM133.9 70.9h4v4z"/>
<path d="M170.4 70.9v4h4.1zM170.4 70.9h4.1v4z"/>
<path d="M228.3 70.9v4h4.1zM228.3 70.9h4.1v4z"/>
<path d="M277.1 70.9v4h4.1zM277.1 70.9h4.1v4z"/>
<path d="M133.9 112v4h4zM133.9 112h4v4z"/>
<path d="M170.4 112v4h4.1zM170.4 112h4.1v4z"/>
<path d="M228.3 112v4h4.1zM228.3 112h4.1v4z"/>
<path d="M277.1 112v4h4.1zM277.1 112h4.1v4z"/>
<path d="M228.3 145.5v4.1h4.1zM228.3 145.5h4.1v4.1z"/>
<path d="M277.1 145.5v4.1h4.1zM277.1 145.5h4.1v4.1z"/>
<path d="M133.9 163.4v4h4zM133.9 163.4h4v4z"/>
<path d="M170.4 167.2v4h4.1zM170.4 167.2h4.1v4z"/>
<path d="M228.3 173.6v4.1h4.1zM228.3 173.6h4.1v4.1z"/>
</g>
<g fill="none" stroke="#000" stroke-width=".36">
<path d="M133.9 70.9h4v4h-4zM170.4 70.9h4.1v4h-4.1zM228.3 70.9h4.1v4h-4.1zM277.1 70.9h4.1v4h-4.1zM133.9 112h4v4h-4zM170.4 112h4.1v4h-4.1zM228.3 112h4.1v4h-4.1zM277.1 112h4.1v4h-4.1zM228.3 145.5h4.1v4.1h-4.1zM277.1 145.5h4.1v4.1h-4.1zM133.9 163.4h4v4h-4zM170.4 167.2h4.1v4h-4.1z"/>
<path d="M228.3 173.6h4.1v4.1h-4.1z"/>
</g>
<!-- layer: A-ANNO-GRID-LINE -->
<path d="M135.9 43.4v166.9M172.5 43.4v166.9M230.4 43.4v166.9M279.1 43.4v166.9M76.2 72.9h232.4M76.2 114h232.4M228.3 147.5h80.3M76.2 165.4h57.7l98.5 10.2h76.2" fill="none" stroke="#000" stroke-width=".25"/>
<!-- layer: A-ANNO-GRID -->
<g fill="none" stroke="#000" stroke-width=".25">
<path d="M134.5 42.2h2.4M171.1 42.2h2.4M228.9 42.2h2.6M277.7 42.2h2.5M72.3 74.4h2M310.2 74.4h2M72.4 115.5h2M310.2 115.5h2M309.7 149h2.7M72.5 166.9h1.9M310.3 177.1h2M134.5 214.5h2.4"/>
<path d="M171.1 214.5h2.4M228.9 214.5h2.6M277.7 214.5h2.5"/>
<circle cx="135.9" cy="40.7" r="2.72"/>
<circle cx="172.5" cy="40.7" r="2.72"/>
<circle cx="230.4" cy="40.7" r="2.72"/>
<circle cx="279.2" cy="40.7" r="2.72"/>
<circle cx="73.5" cy="72.9" r="2.72"/>
<circle cx="311.3" cy="72.9" r="2.72"/>
<circle cx="73.5" cy="114" r="2.72"/>
<circle cx="311.3" cy="114" r="2.72"/>
<circle cx="311.3" cy="147.5" r="2.72"/>
<circle cx="73.5" cy="165.4" r="2.72"/>
<circle cx="311.3" cy="175.6" r="2.72"/>
<circle cx="135.9" cy="213" r="2.72"/>
<circle cx="172.5" cy="213" r="2.72"/>
<circle cx="230.4" cy="213" r="2.72"/>
<circle cx="279.2" cy="213" r="2.72"/>
</g>
<!-- layer: 0 -->
<g fill="#000" stroke="#000" stroke-width=".25">
<path d="M115.7 45.6l-1.3 1.7 1.5-1.5zM115.7 45.6l-1.3 1.7-.2-.2z"/>
<path d="M120.8 54.8l-1.3 1.7 1.5-1.6zM120.8 54.8l-1.3 1.7-.2-.2z"/>
<path d="M136.6 50.2l-1.4 1.7 1.5-1.5zM136.6 50.2l-1.4 1.7-.2-.2z"/>
<path d="M161.9 56.3l.1 .2 1.4-1.7zM163.4 54.8l.2 .1-1.6 1.6z"/>
<path d="M163.4 54.8l-1.4 1.7 1.6-1.6zM163.4 54.8l-1.4 1.7-.1-.2z"/>
<path d="M173.1 50.2l-1.5 1.5 .2 .2zM173.1 50.2l.2 .2-1.5 1.5z"/>
<path d="M173.1 50.2l-1.3 1.7 1.5-1.5zM173.1 50.2l-1.3 1.7-.2-.2z"/>
<path d="M180.1 56.3l.2 .2 1.4-1.7zM181.7 54.8l.1 .1-1.5 1.6z"/>
<path d="M181.7 54.8l-1.4 1.7 1.5-1.6zM181.7 54.8l-1.4 1.7-.2-.2z"/>
<path d="M204.5 56.3l.2 .2 1.3-1.7zM206 54.8l.2 .1-1.5 1.6z"/>
<path d="M206 54.8l-1.3 1.7 1.5-1.6zM206 54.8l-1.3 1.7-.2-.2z"/>
<path d="M216.6 56.3l.1 .2 1.4-1.7zM218.1 54.8l.2 .1-1.6 1.6z"/>
<path d="M218.1 54.8l-1.4 1.7 1.6-1.6zM218.1 54.8l-1.4 1.7-.1-.2z"/>
<path d="M225.7 56.3l.2 .2 1.3-1.7zM227.2 54.8l.2 .1-1.5 1.6z"/>
<path d="M227.2 54.8l-1.3 1.7 1.5-1.6zM227.2 54.8l-1.3 1.7-.2-.2z"/>
<path d="M231.1 50.2l-1.6 1.5 .2 .2zM231.1 50.2l.1 .2-1.5 1.5z"/>
<path d="M231.1 50.2l-1.4 1.7 1.5-1.5zM231.1 50.2l-1.4 1.7-.2-.2z"/>
<path d="M231.6 56.3l.1 .2 1.4-1.7zM233.1 54.8l.2 .1-1.6 1.6z"/>
<path d="M233.1 54.8l-1.4 1.7 1.6-1.6zM233.1 54.8l-1.4 1.7-.1-.2z"/>
<path d="M242.2 54.8l-1.5 1.5 .2 .2zM242.2 54.8l.2 .1-1.5 1.6z"/>
<path d="M242.2 54.8l-1.3 1.7 1.5-1.6zM242.2 54.8l-1.3 1.7-.2-.2z"/>
<path d="M251.4 56.3l.1 .2 1.4-1.7zM252.9 54.8l.2 .1-1.6 1.6z"/>
<path d="M252.9 54.8l-1.4 1.7 1.6-1.6zM252.9 54.8l-1.4 1.7-.1-.2z"/>
<path d="M276.3 56.3l.1 .2 1.4-1.7zM277.8 54.8l.2 .1-1.6 1.6z"/>
<path d="M277.8 54.8l-1.4 1.7 1.6-1.6zM277.8 54.8l-1.4 1.7-.1-.2z"/>
<path d="M278.3 51.7l.2 .2 1.3-1.7zM279.8 50.2l.2 .2-1.5 1.5z"/>
<path d="M286.4 56.3l.2 .2 1.4-1.7zM288 54.8l.1 .1-1.5 1.6z"/>
<path d="M286.4 47.1l.2 .2 1.4-1.7zM288 45.6l.1 .2-1.5 1.5z"/>
<path d="M89.1 72.2l1.5 1.5 .2-.1zM89.1 72.2l.1-.2 1.6 1.6z"/>
<path d="M93.6 64.8l1.6 1.6 .1-.2zM93.6 64.8l.2-.1 1.5 1.5z"/>
<path d="M93.6 95.3l1.7 1.4-1.5-1.6zM93.6 95.3l1.7 1.4-.1 .1z"/>
<path d="M93.6 95.3l1.6 1.5 .1-.1zM93.6 95.3l.2-.2 1.5 1.6z"/>
<path d="M89.2 113.2l-.1 .1 1.7 1.4zM89.1 113.3l1.7 1.4-.2 .2z"/>
<path d="M89.1 113.3l1.5 1.6 .2-.2zM89.1 113.3l.1-.1 1.6 1.5z"/>
<path d="M93.6 134.4l1.7 1.4-1.5-1.6zM93.6 134.4l1.7 1.4-.1 .1z"/>
<path d="M93.6 134.4l1.6 1.5 .1-.1zM93.6 134.4l.2-.2 1.5 1.6z"/>
<path d="M93.6 154.8l1.7 1.3-1.5-1.5zM93.6 154.8l1.7 1.3-.1 .2z"/>
<path d="M93.6 154.8l1.6 1.5 .1-.2zM93.6 154.8l.2-.2 1.5 1.5z"/>
<path d="M89.1 164.7l1.7 1.4-1.6-1.6zM89.1 164.7l1.7 1.4-.2 .1z"/>
<path d="M93.6 165.3l1.7 1.4-1.5-1.6zM93.6 165.3l1.7 1.4-.1 .1z"/>
<path d="M245.5 163.8l-1.3 1.7 1.5-1.5zM245.5 163.8l-1.3 1.7-.2-.1z"/>
<path d="M278.3 163.8l-1.5 1.6 .1 .1zM278.3 163.8l.2 .2-1.6 1.5z"/>
<path d="M115.7 193.2l-1.3 1.7 1.5-1.6zM115.7 193.2l-1.3 1.7-.2-.2z"/>
<path d="M119.3 194.7l.2 .2 1.3-1.7zM120.8 193.2l.2 .1-1.5 1.6z"/>
<path d="M120.8 193.2l-1.3 1.7 1.5-1.6zM120.8 193.2l-1.3 1.7-.2-.2z"/>
<path d="M134.5 193.2l-1.5 1.5 .2 .2zM134.5 193.2l.2 .1-1.5 1.6z"/>
<path d="M134.5 193.2l-1.3 1.7 1.5-1.6zM134.5 193.2l-1.3 1.7-.2-.2z"/>
<path d="M136.6 197.7l-1.4 1.7 1.5-1.5zM136.6 197.7l-1.4 1.7-.2-.1z"/>
<path d="M169.6 194.7l.2 .2 1.3-1.7zM171.1 193.2l.2 .1-1.5 1.6z"/>
<path d="M171.1 193.2l-1.3 1.7 1.5-1.6zM171.1 193.2l-1.3 1.7-.2-.2z"/>
<path d="M171.6 199.3l.2 .1 1.3-1.7zM173.1 197.7l.2 .2-1.5 1.5z"/>
<path d="M173.1 197.7l-1.3 1.7 1.5-1.5zM173.1 197.7l-1.3 1.7-.2-.1z"/>
<path d="M227.5 194.7l.2 .2 1.3-1.7zM229 193.2l.2 .1-1.5 1.6z"/>
<path d="M229 193.2l-1.3 1.7 1.5-1.6zM229 193.2l-1.3 1.7-.2-.2z"/>
<path d="M231.1 197.7l-1.6 1.6 .2 .1zM231.1 197.7l.1 .2-1.5 1.5z"/>
<path d="M231.1 197.7l-1.4 1.7 1.5-1.5zM231.1 197.7l-1.4 1.7-.2-.1z"/>
<path d="M233.8 194.7l.2 .2 1.4-1.7zM235.4 193.2l.1 .1-1.5 1.6z"/>
<path d="M235.4 193.2l-1.4 1.7 1.5-1.6zM235.4 193.2l-1.4 1.7-.2-.2z"/>
<path d="M276.3 194.7l.1 .2 1.4-1.7zM277.8 193.2l.2 .1-1.6 1.6z"/>
<path d="M277.8 193.2l-1.4 1.7 1.6-1.6zM277.8 193.2l-1.4 1.7-.1-.2z"/>
<path d="M278.3 199.3l.2 .1 1.3-1.7zM279.8 197.7l.2 .2-1.5 1.5z"/>
<path d="M280.3 194.7l.2 .2 1.4-1.7zM281.9 193.2l.1 .1-1.5 1.6z"/>
<path d="M281.9 193.2l-1.4 1.7 1.5-1.6zM281.9 193.2l-1.4 1.7-.2-.2z"/>
<path d="M286.4 194.7l.2 .2 1.4-1.7zM288 193.2l.1 .1-1.5 1.6z"/>
</g>
<!-- layer: wall -->
<path d="M.7 3.3h417.4v293.5h-417.4zM.7 268.7h417.4M133.9 268.7v28.1M231.1 268.7v28.1M298.5 268.7v28.1M353 268.7v28.1M388.4 268.7v28.1M.7 296.8h417.4M133.9 282.8h97.2" fill="none" stroke="#000" stroke-width=".3"/>
<!-- layer: DIM -->
<path d="M1.7 271.7h27.8v22.6h-27.8z" fill="none" stroke="#000" stroke-width=".25"/>
<text font-size="25.3" x="397.6" y="291.3">4</text>
<text font-size="8.8" x="31.2" y="278">URBAN PARK PVT. LTD</text>
<text font-size="6.6" x="299.5" y="294.2">ER. SUJAN ACHARYA</text>
<text font-size="6.5" x="136.2" y="275.6">RESIDENCE DESIGN</text>
<g font-size="5.7">
<text x="195.7" y="37.2" transform="rotate(-90 195.7 37.2)">X</text>
<text x="195.7" y="220.3" transform="rotate(-90 195.7 220.3)">X</text>
</g>
<g font-size="4.3">
<text x="182.2" y="230.3">FIRST FLOOR PLAN</text>
<text x="175.7" y="235.4">FLOOR AREA: 1779 SQ.FT</text>
<text x="233.7" y="273.6">ARCHITECT:</text>
<text x="301.8" y="274.5">CIVIL</text>
<text x="136.4" y="280.5">CLIENT:</text>
<text x="159.3" y="280.6">MR. MANDIP SUBEDI</text>
<text x="301.7" y="279.7">ENGINEER/</text>
<text x="355.4" y="276.8">SCALE:</text>
<text x="31.5" y="284.3">BUDDHAGAR, KATHMANDU</text>
<text x="301.8" y="284.9">STRUCTURE:</text>
<text x="355.9" y="285.7">1:100</text>
<text x="31.5" y="289.7">urbanparknepal@gmail.com</text>
<text x="136.4" y="291.9">SHEET:</text>
<text x="160.1" y="291.9">FIRST FLOOR PLAN</text>
<text x="31.7" y="294.7">www.urbanpark.com.np</text>
</g>
<g font-size="3.5">
<text x="134.5" y="41.5">A</text>
<text x="171.1" y="41.5">B</text>
<text x="228.9" y="41.5">C</text>
<text x="277.7" y="41.5">D</text>
<text x="72.3" y="73.6">3</text>
<text x="310.2" y="73.6">3</text>
<text x="72.4" y="114.7">2</text>
<text x="310.2" y="114.7">2</text>
<text x="309.7" y="148.3">1'</text>
<text x="72.5" y="166.1">1</text>
<text x="310.3" y="176.4">1</text>
<text x="134.5" y="213.7">A</text>
<text x="171.1" y="213.7">B</text>
<text x="228.9" y="213.8">C</text>
<text x="277.7" y="213.7">D</text>
</g>
<g font-size="2.8">
<text x="177.1" y="77.4">BEDROOM</text>
<text x="175.4" y="80.8">13'-9&quot; X 10'-0&quot;</text>
<text x="221.3" y="81">W/C</text>
<text x="234.8" y="81.8">CLOSET</text>
<text x="215.8" y="84.4">6'-0&quot; X 10'-0&quot;</text>
<text x="232.3" y="85.2">4'-11&quot; X 8'-8&quot;</text>
<text x="142.5" y="100.7">15'-9&quot; X 15'-5&quot;</text>
<text x="144.2" y="97.3">BEDROOM</text>
<text x="226.8" y="106.6">CLOSET</text>
<text x="265.1" y="104.8">BEDROOM</text>
<text x="182.5" y="111.9">FAMILY AREA</text>
<text x="224.2" y="110.1">12'-4&quot; X 7'-8&quot;</text>
<text x="262.6" y="108.2">11'-11&quot; X 16'-4&quot;</text>
<text x="127.4" y="119.2">W/C</text>
<text x="183" y="115.3">13'-2&quot; X 12'-7&quot;</text>
<text x="122.8" y="122.6">5'-4&quot; X 8'-0&quot;</text>
<text x="141.4" y="124.5">6'-4&quot; X 5'-6&quot;</text>
<text x="146.1" y="121.1">W/C</text>
<text x="191.7" y="133.6">UP</text>
<text x="251.2" y="137.9">17'-1&quot; X 8'-11&quot;</text>
<text x="256.6" y="134.5">HALL</text>
<text x="136.5" y="149">BALCONY</text>
<text x="133.6" y="152.4">14'-10&quot; X 10'-0&quot;</text>
<text x="258" y="153.2">BALCONY</text>
<text x="206.5" y="157.2">OPEN BELOW</text>
<text x="256.6" y="156.6">10'-5&quot; X 3'-3&quot;</text>
</g>
<g font-size="2.5">
<text x="198" y="45.7">56'-6&quot;</text>
<text x="152.5" y="50.3">12'</text>
<text x="199.7" y="50.3">19'</text>
<text x="253.1" y="50.3">16'</text>
<text x="139.7" y="54.8">14'</text>
<text x="170.9" y="54.8">6'</text>
<text x="192.2" y="54.8">8'</text>
<text x="210.5" y="54.8">4'</text>
<text x="221.1" y="54.8">3'</text>
<text x="226.3" y="54.8">1'-11&quot;</text>
<text x="236.1" y="54.8">3'</text>
<text x="244.4" y="54.8">3'-6&quot;</text>
<text x="262.2" y="54.8">8'-2&quot;</text>
<text x="279.7" y="54.8">3'-4&quot;</text>
<text x="93.7" y="82.5" transform="rotate(-90 93.7 82.5)">10'</text>
<text x="89.1" y="96.7" transform="rotate(-90 89.1 96.7)">13'-6&quot;</text>
<text x="93.7" y="119.5" transform="rotate(-90 93.7 119.5)">12'-10&quot;</text>
<text x="89.1" y="143.6" transform="rotate(-90 89.1 143.6)">16'-10&quot;</text>
<text x="93.7" y="147.7" transform="rotate(-90 93.7 147.7)">6'-8&quot;</text>
<text x="93.7" y="163.2" transform="rotate(-90 93.7 163.2)">3'-5&quot;</text>
<text x="258" y="163.9">10'-9&quot;</text>
<text x="115" y="193.2">1'-8&quot;</text>
<text x="124.6" y="193.2">4'-6&quot;</text>
<text x="150.5" y="193.3">12'</text>
<text x="152.5" y="197.8">12'</text>
<text x="197.7" y="193.2">19'</text>
<text x="199.7" y="197.8">19'</text>
<text x="229.1" y="193.3">2'-1&quot;</text>
<text x="252" y="193.2">13'-11&quot;</text>
<text x="253.1" y="197.8">16'</text>
<text x="276.6" y="193.3">1'-4&quot;</text>
<text x="283.3" y="193.3">2'</text>
</g>
<g font-size="2.4">
<text x="139.9" y="64.4">CW2</text>
<text x="192.1" y="64.3">W1</text>
<text x="220.1" y="64.1">W2</text>
<text x="238.9" y="67">W2</text>
<text x="262.6" y="67.4">CW3</text>
<text x="114.2" y="81.6">CW1</text>
<text x="288.2" y="80.8">W2</text>
<text x="181.8" y="93.6">D1</text>
<text x="228.6" y="97.1">D2'</text>
<text x="166.7" y="103.3">D1</text>
<text x="289.6" y="105.2">W2</text>
<text x="124.5" y="111">D2'</text>
<text x="252.4" y="118.8">D1</text>
<text x="157.7" y="120.9">D2'</text>
<text x="164.1" y="136.5">D1</text>
<text x="287.2" y="141.4">CW4</text>
<text x="260.1" y="148.4">CW5</text>
<text x="166.9" y="158">J</text>
<text x="238.9" y="159.8">CW</text>
</g>
<text font-size="2.2" x="7" y="284">F:\all-03 copy.png</text>
</svg>
